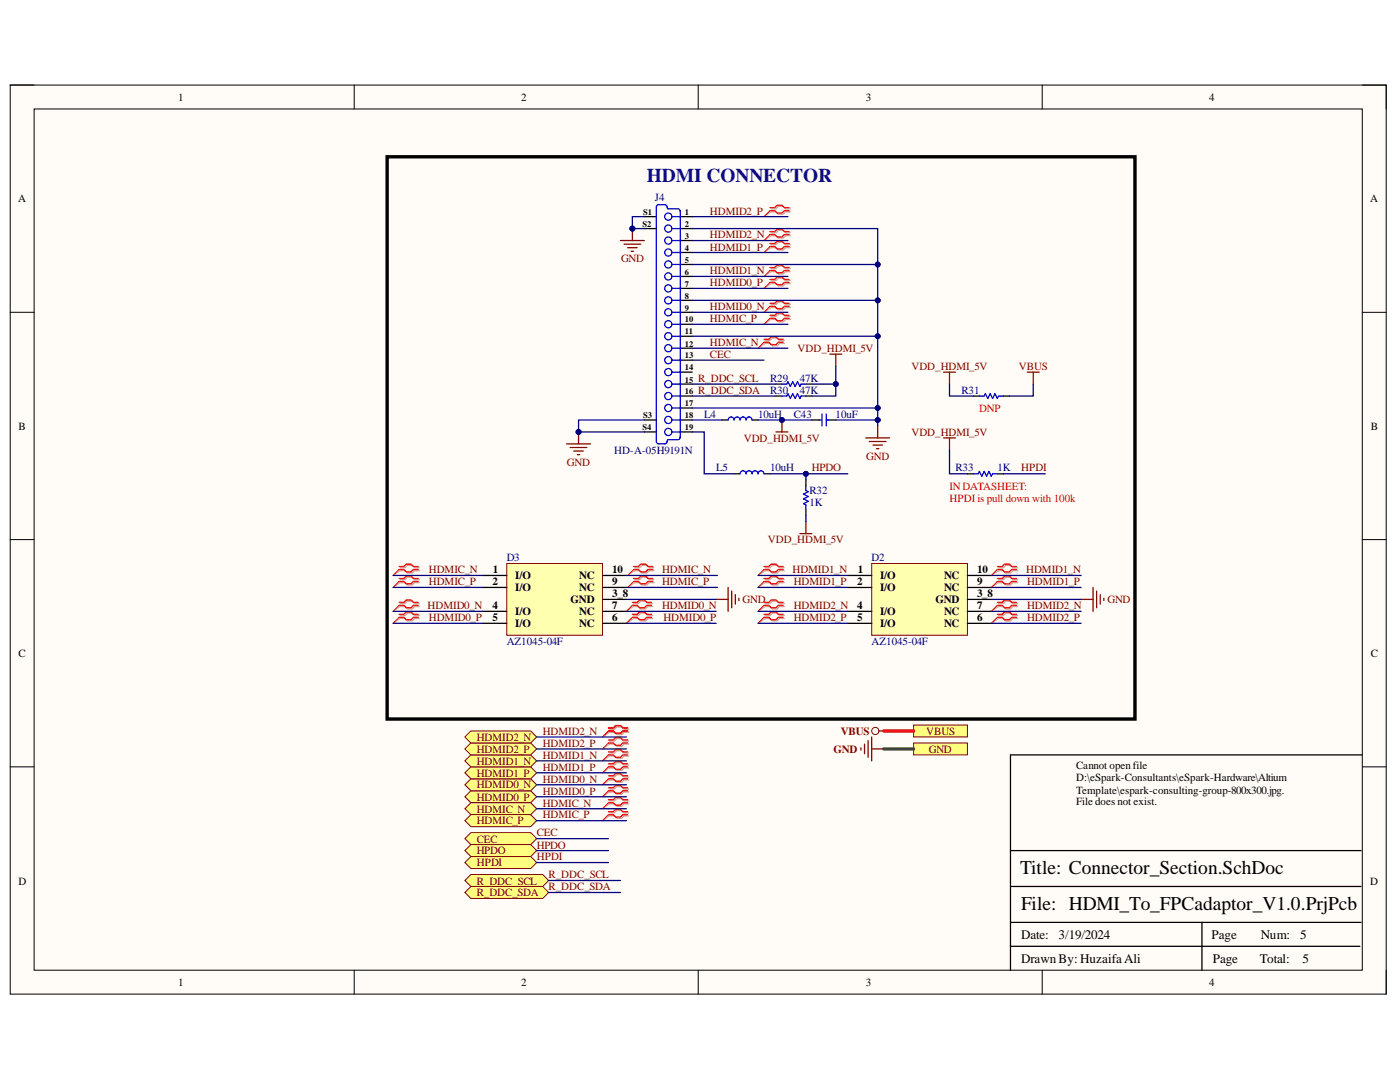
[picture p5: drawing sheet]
<svg xmlns="http://www.w3.org/2000/svg" width="279mm" height="216mm" viewBox="0 0 279 216" stroke-linecap="round" stroke-linejoin="round" font-family="sans-serif">
<path d="M2 17h274.6v181.4h-274.6z" fill-rule="evenodd" fill="#fffcf8"/>
<path d="M2 17h274.6v181.4h-274.6z" fill="none" stroke="#000" stroke-width=".2"/>
<path d="M6.8 21.7h265.1v171.9h-265.1z" fill-rule="evenodd" fill="#fffcf8"/>
<g fill="none" stroke="#000" stroke-width=".2">
<path d="M2 17h4.8M70.7 17v4.7M139.3 17v4.7M208 17v4.7M271.9 17h4.7v4.7M6.8 21.7h265.1v171.9h-265.1zM2 62.3h4.8M271.9 62.3h4.7M2 107.7h4.8M271.9 107.7h4.7M2 153h4.8M271.9 153h4.7"/>
<path d="M70.7 193.6v4.8M139.3 193.6v4.8M208 193.6v4.8M276.6 193.6v4.8"/>
</g>
<path d="M271.9 150.6h-70.2v43M201.7 176.9h69.9M201.7 169.7h69.9M201.7 188.8h69.7M201.7 184.1h69.9M239.9 184.1v9.5" fill="none" stroke="#000" stroke-width=".25"/>
<path d="M172.8 87.4h4.7M173.5 88.1h3.3M174.2 88.8h1.9M174.9 89.5h.5M175.2 85v2.4" fill="none" stroke="#800000" stroke-width=".25"/>
<path d="M94 176.9h14.3l1.2 1.2-1.2 1.2h-14.3l-1.2-1.2z" fill-rule="evenodd" fill="#ffff80"/>
<path d="M94 176.9h14.3l1.2 1.2-1.2 1.2h-14.3l-1.2-1.2z" fill="none" stroke="#800000" stroke-width=".2"/>
<path d="M92.8 175.7l1.2-1.2h14.3l1.2 1.2-1.2 1.2h-14.3z" fill-rule="evenodd" fill="#ffff80"/>
<path d="M92.8 175.7l1.2-1.2h14.3l1.2 1.2-1.2 1.2h-14.3z" fill="none" stroke="#800000" stroke-width=".2"/>
<path d="M94 166.1h11.9l1.2 1.2-1.2 1.2h-11.9l-1.2-1.2z" fill-rule="evenodd" fill="#ffff80"/>
<path d="M94 166.1h11.9l1.2 1.2-1.2 1.2h-11.9l-1.2-1.2z" fill="none" stroke="#800000" stroke-width=".2"/>
<path d="M154.9 76.6h1.2M154.9 79h1.2M160.8 76.6h1.2M160.8 79h1.2" fill="none" stroke="#000" stroke-width=".25"/>
<path d="M156.1 76.6h.9l.2-.4 .5 .9 .5-.9 .5 .9 .5-.9 .4 .9 .3-.5h.9M156.1 79h.9l.2-.4 .5 .9 .5-.9 .5 .9 .5-.9 .4 .9 .3-.5h.9" fill="none" stroke="#00f" stroke-width=".25"/>
<path d="M123.8 48h4.8M124.5 48.7h3.4M125.3 49.4h1.9M126 50.1h.4M126.2 45.6v2.4M165.6 70.7h2.4M166.8 70.7v2.4" fill="none" stroke="#800000" stroke-width=".25"/>
<circle cx="126.2" cy="45.6" r=".48" fill="#000080"/>
<circle cx="126.2" cy="45.6" r=".48" fill="none" stroke="#000080" stroke-width=".2"/>
<path d="M113.1 88.6h4.8M113.8 89.3h3.3M114.5 90h1.9M115.2 90.7h.5M115.5 86.2v2.4" fill="none" stroke="#800000" stroke-width=".25"/>
<circle cx="115.5" cy="86.2" r=".48" fill="#000080"/>
<circle cx="115.5" cy="86.2" r=".48" fill="none" stroke="#000080" stroke-width=".2"/>
<path d="M154.9 86.2h2.3M156.1 83.8v2.4M142.9 119.6h2.4M145.3 117.2v4.8M146 117.9v3.4M146.7 118.6v2M147.5 119.4v.4M215.8 119.6h2.3M218.1 117.2v4.8M218.9 117.9v3.4M219.6 118.6v2M220.3 119.4v.4" fill="none" stroke="#800000" stroke-width=".25"/>
<path d="M77.3 31.3h149.2v112.2h-149.2z" fill="none" stroke="#000" stroke-width=".68"/>
<path d="M144.1 83.8h1.2M150.1 83.8h1.2M162 83.8h1.5M165.2 83.8h1.6" fill="none" stroke="#000" stroke-width=".25"/>
<path d="M145.3 83.8a.6 .6 0 0 1 .6-.6 .6 .6 0 0 1 .6 .6 .6 .6 0 0 1 .6-.6 .6 .6 0 0 1 .6 .6 .6 .6 0 0 1 .6-.6 .6 .6 0 0 1 .6 .6 .6 .6 0 0 1 .6-.6 .6 .6 0 0 1 .6 .6M163.5 83.8h.4M164.1 82.6v2.4M164.9 83.8h.5M164.9 82.6v2.4" fill="none" stroke="#00f" stroke-width=".25"/>
<circle cx="156.1" cy="83.8" r=".48" fill="#000080"/>
<circle cx="156.1" cy="83.8" r=".48" fill="none" stroke="#000080" stroke-width=".2"/>
<path d="M146.5 94.5h1.2M152.5 94.5h1.2" fill="none" stroke="#000" stroke-width=".25"/>
<path d="M147.7 94.5a.6 .6 0 0 1 .6-.6 .6 .6 0 0 1 .6 .6 .6 .6 0 0 1 .6-.6 .6 .6 0 0 1 .6 .6 .6 .6 0 0 1 .6-.6 .6 .6 0 0 1 .6 .6 .6 .6 0 0 1 .6-.6 .6 .6 0 0 1 .6 .6" fill="none" stroke="#00f" stroke-width=".25"/>
<path d="M92.8 169.7l1.2-1.2h11.9l1.2 1.2-1.2 1.2h-11.9z" fill-rule="evenodd" fill="#ffff80"/>
<path d="M92.8 169.7l1.2-1.2h11.9l1.2 1.2-1.2 1.2h-11.9z" fill="none" stroke="#800000" stroke-width=".2"/>
<path d="M92.8 172.1l1.2-1.2h11.9l1.2 1.2-1.2 1.2h-11.9z" fill-rule="evenodd" fill="#ffff80"/>
<path d="M92.8 172.1l1.2-1.2h11.9l1.2 1.2-1.2 1.2h-11.9z" fill="none" stroke="#800000" stroke-width=".2"/>
<path d="M194.3 79h1.2M200.2 79h1.2M193.1 94.5h1.2M199 94.5h1.2" fill="none" stroke="#000" stroke-width=".25"/>
<path d="M195.5 79h.9l.3-.4 .4 .9 .5-.9 .5 .9 .5-.9 .4 .9 .3-.5h.9M194.3 94.5h.9l.3-.4 .4 .9 .5-.9 .5 .9 .5-.9 .4 .9 .3-.5h.9" fill="none" stroke="#00f" stroke-width=".25"/>
<path d="M188.3 74.3h2.4M189.5 74.3v2.3M205 74.3h2.4M206.2 74.3v2.3M188.3 87.4h2.4M189.5 87.4v2.4" fill="none" stroke="#800000" stroke-width=".25"/>
<path d="M182.3 144.7h10.8v2.4h-10.8z" fill-rule="evenodd" fill="#ffff80"/>
<g fill="none" stroke="#800000" stroke-width=".2">
<path d="M182.3 144.7h10.8v2.4h-10.8z"/>
<circle cx="174.7" cy="145.9" r=".72"/>
</g>
<path d="M171.8 149.2v.5M172.5 148.5v1.9M173.2 147.8v3.3M174 147.1v4.7M174 149.4h2.4M175.4 145.9h1" fill="none" stroke="#800000" stroke-width=".25"/>
<path d="M182.3 148.2h10.8v2.4h-10.8z" fill-rule="evenodd" fill="#ffff80"/>
<path d="M182.3 148.2h10.8v2.4h-10.8z" fill="none" stroke="#800000" stroke-width=".2"/>
<path d="M174 112.4h19.1v14.4h-19.1z" fill-rule="evenodd" fill="#ffffb0"/>
<path d="M174 112.4h19.1v14.4h-19.1z" fill="none" stroke="#800000" stroke-width=".2"/>
<path d="M169.2 114.8h4.8M169.2 117.2h4.8M193.1 114.8h4.7M193.1 117.2h4.7M193.1 119.6h4.7M169.2 122h4.8M169.2 124.4h4.8M193.1 122h4.7M193.1 124.4h4.7" fill="none" stroke="#000" stroke-width=".25"/>
<path d="M101.1 112.4h19.1v14.4h-19.1z" fill-rule="evenodd" fill="#ffffb0"/>
<path d="M101.1 112.4h19.1v14.4h-19.1z" fill="none" stroke="#800000" stroke-width=".2"/>
<g fill="none" stroke="#000" stroke-width=".25">
<path d="M128.6 43.2h2.4M128.6 45.6h2.4M135.8 43.2h2.3M135.8 45.6h2.3M135.8 48h2.3M135.8 50.4h2.3M135.8 52.8h2.3M135.8 55.2h2.3M135.8 57.5h2.3M135.8 59.9h2.3M135.8 62.3h2.3M135.8 64.7h2.3"/>
<path d="M135.8 67.1h2.3M135.8 69.5h2.3M135.8 71.9h2.3M135.8 74.3h2.3M135.8 76.6h2.3M135.8 79h2.3M128.6 83.8h2.4M128.6 86.2h2.4M135.8 81.4h2.3M135.8 83.8h2.3M135.8 86.2h2.3M96.4 114.8h4.7"/>
<path d="M96.4 117.2h4.7M120.2 114.8h4.8M120.2 117.2h4.8M120.2 119.6h4.8M96.4 122h4.7M96.4 124.4h4.7M120.2 122h4.8M120.2 124.4h4.8"/>
</g>
<g fill="none" stroke="#00f" stroke-width=".25">
<path d="M133.3 41.7l-.1-.2a.55 .55 0 0 0-.5-.7l-1.5 .1-.2 .4v46.8l.2 .4 1.5 .1a.7 .7 0 0 0 .5-.8l.1-.1M133.4 41.7h2M134.1 45.6h1.7M134.1 50.4h1.7M134.1 48h1.7M134.1 52.8h1.7M134.1 43.2h1.7M134.1 57.5h1.7M134.1 59.9h1.7M134.1 55.2h1.7M135.5 41.7l.3 .6M135.8 42v45.4"/>
<path d="M134.1 62.3h1.7M134.1 64.7h1.7M134.1 69.5h1.7M134.1 74.3h1.7M134.1 71.9h1.7M134.1 76.6h1.7M134.1 67.1h1.7M134.1 79h1.7M133.4 87.7h2M134.1 81.4h1.7M134.1 86.2h1.7M134.1 83.8h1.7"/>
<path d="M135.8 87.1l-.3 .6"/>
<circle cx="133.4" cy="52.8" r=".71"/>
<circle cx="133.4" cy="59.9" r=".71"/>
<circle cx="133.4" cy="50.4" r=".71"/>
<circle cx="133.4" cy="43.2" r=".72"/>
<circle cx="133.4" cy="55.2" r=".72"/>
<circle cx="133.4" cy="48" r=".72"/>
<circle cx="133.4" cy="57.5" r=".72"/>
<circle cx="133.4" cy="45.6" r=".72"/>
<circle cx="133.4" cy="62.3" r=".71"/>
<circle cx="133.4" cy="71.9" r=".71"/>
<circle cx="133.4" cy="74.3" r=".72"/>
<circle cx="133.4" cy="64.7" r=".72"/>
<circle cx="133.4" cy="79" r=".72"/>
<circle cx="133.4" cy="76.6" r=".72"/>
<circle cx="133.4" cy="69.5" r=".72"/>
<circle cx="133.4" cy="67.1" r=".72"/>
<circle cx="133.4" cy="83.8" r=".71"/>
<circle cx="133.4" cy="81.4" r=".71"/>
<circle cx="133.4" cy="86.2" r=".72"/>
</g>
<g fill="none" stroke="#d0a19e" stroke-width=".25">
<path d="M153.9 48.8h1l.4-.4h1l.5 .4h.9M153.9 49.4h1l.4 .5h1l.5-.5h.9M153.9 53.6h1l.4-.5h1l.5 .5h.9M153.9 54.2h1l.4 .5h1l.5-.5h.9M153.9 56h1l.4-.5h1l.5 .5h.9M153.9 56.6h1l.4 .5h1l.5-.5h.9M153.9 41.7h1l.4-.5h1l.5 .5h.9M153.9 42.3h1l.4 .4h1l.5-.4h.9M152.7 67.9h1l.4-.4h1l.5 .4h.9M152.7 68.5h1l.4 .5h1l.5-.5h.9M153.9 60.8h1l.4-.5h1l.5 .5h.9M153.9 61.4h1l.4 .4h1l.5-.4h.9"/>
<path d="M153.9 63.2h1l.4-.5h1l.5 .5h.9M153.9 63.8h1l.4 .4h1l.5-.4h.9"/>
</g>
<path d="M153.9 49.4l-1.4 1M153.9 54.2l-1.4 1M153.9 56.6l-1.4 .9M153.9 42.3l-1.4 .9M152.7 68.5l-1.4 1M153.9 61.4l-1.4 .9M153.9 63.8l-1.4 .9" fill="none" stroke="#d0a19e" stroke-width=".2"/>
<g fill="none" stroke="#f00" stroke-width=".25">
<path d="M153.7 48.6h.9l.5-.5h1l.4 .5h1M153.7 49.2h.9l.5 .5h1l.4-.5h1M153.7 53.4h.9l.5-.5h1l.4 .5h1M153.7 54h.9l.5 .4h1l.4-.4h1M153.7 55.8h.9l.5-.5h1l.4 .5h1M153.7 56.4h.9l.5 .4h1l.4-.4h1M153.7 41.4h.9l.5-.4h1l.4 .4h1M153.7 42h.9l.5 .5h1l.4-.5h1M152.5 67.7h.9l.5-.5h1l.4 .5h1M152.5 68.3h.9l.5 .5h1l.4-.5h1M153.7 60.5h.9l.5-.4h1l.4 .4h1M153.7 61.1h.9l.5 .5h1l.4-.5h1"/>
<path d="M153.7 62.9h.9l.5-.5h1l.4 .5h1M153.7 63.5h.9l.5 .5h1l.4-.5h1"/>
</g>
<path d="M153.7 49.2l-1.2 1.2M153.7 54l-1.2 1.2M153.7 56.4l-1.2 1.1M153.7 42l-1.2 1.2M152.5 68.3l-1.2 1.2M153.7 61.1l-1.2 1.2M153.7 63.5l-1.2 1.2" fill="none" stroke="#f00" stroke-width=".2"/>
<path d="M92.8 159l1.2-1.2h11.9l1.2 1.2-1.2 1.2h-11.9z" fill-rule="evenodd" fill="#ffff80"/>
<path d="M92.8 159l1.2-1.2h11.9l1.2 1.2-1.2 1.2h-11.9z" fill="none" stroke="#800000" stroke-width=".2"/>
<path d="M92.8 156.6l1.2-1.2h11.9l1.2 1.2-1.2 1.2h-11.9z" fill-rule="evenodd" fill="#ffff80"/>
<path d="M92.8 156.6l1.2-1.2h11.9l1.2 1.2-1.2 1.2h-11.9z" fill="none" stroke="#800000" stroke-width=".2"/>
<path d="M92.8 154.2l1.2-1.2h11.9l1.2 1.2-1.2 1.2h-11.9z" fill-rule="evenodd" fill="#ffff80"/>
<path d="M92.8 154.2l1.2-1.2h11.9l1.2 1.2-1.2 1.2h-11.9z" fill="none" stroke="#800000" stroke-width=".2"/>
<path d="M92.8 151.8l1.2-1.2h11.9l1.2 1.2-1.2 1.2h-11.9z" fill-rule="evenodd" fill="#ffff80"/>
<path d="M92.8 151.8l1.2-1.2h11.9l1.2 1.2-1.2 1.2h-11.9z" fill="none" stroke="#800000" stroke-width=".2"/>
<path d="M92.8 161.4l1.2-1.2h11.9l1.2 1.2-1.2 1.2h-11.9z" fill-rule="evenodd" fill="#ffff80"/>
<path d="M92.8 161.4l1.2-1.2h11.9l1.2 1.2-1.2 1.2h-11.9z" fill="none" stroke="#800000" stroke-width=".2"/>
<path d="M92.8 163.8l1.2-1.2h11.9l1.2 1.2-1.2 1.1h-11.9z" fill-rule="evenodd" fill="#ffff80"/>
<path d="M92.8 163.8l1.2-1.2h11.9l1.2 1.2-1.2 1.1h-11.9z" fill="none" stroke="#800000" stroke-width=".2"/>
<g fill="none" stroke="#d0a19e" stroke-width=".25">
<path d="M79.9 113.3h.9l.5-.5h1l.4 .5h1M79.9 113.9h.9l.5 .5h1l.4-.5h1M79.9 115.7h.9l.5-.5h1l.4 .5h1M79.9 116.3h.9l.5 .4h1l.4-.4h1M152.7 113.3h1l.4-.5h1l.5 .5h.9M152.7 113.9h1l.4 .5h1l.5-.5h.9M152.7 115.7h1l.4-.5h1l.5 .5h.9M152.7 116.3h1l.4 .4h1l.5-.4h.9M79.9 120.4h.9l.5-.4h1l.4 .4h1M79.9 121h.9l.5 .5h1l.4-.5h1M79.9 122.8h.9l.5-.5h1l.4 .5h1M79.9 123.4h.9l.5 .5h1l.4-.5h1"/>
<path d="M152.7 120.4h1l.4-.4h1l.5 .4h.9M152.7 121h1l.4 .5h1l.5-.5h.9M152.7 122.8h1l.4-.5h1l.5 .5h.9M152.7 123.4h1l.4 .5h1l.5-.5h.9M121.7 159.8h.9l.5-.5h1l.4 .5h1M121.7 155h.9l.5-.4h1l.4 .4h1M121.7 155.6h.9l.5 .5h1l.4-.5h1M121.7 157.4h.9l.5-.4h1l.4 .4h1M121.7 158h.9l.5 .5h1l.4-.5h1M121.7 150.3h.9l.5-.5h1l.4 .5h1M121.7 150.9h.9l.5 .4h1l.4-.4h1M121.7 152.7h.9l.5-.5h1l.4 .5h1"/>
<path d="M121.7 153.3h.9l.5 .4h1l.4-.4h1M121.7 160.4h.9l.5 .5h1l.4-.5h1M121.7 162.2h.9l.5-.5h1l.4 .5h1M121.7 162.8h.9l.5 .5h1l.4-.5h1"/>
</g>
<g fill="none" stroke="#d0a19e" stroke-width=".2">
<path d="M79.9 113.9l-1.5 .9M79.9 116.3l-1.5 .9M152.7 113.9l-1.4 .9M152.7 116.3l-1.4 .9M79.9 121l-1.5 1M79.9 123.4l-1.5 1M152.7 121l-1.4 1M152.7 123.4l-1.4 1M121.7 155.6l-1.5 1M121.7 158l-1.5 1M121.7 150.9l-1.5 .9M121.7 153.3l-1.5 .9"/>
<path d="M121.7 160.4l-1.5 1M121.7 162.8l-1.5 1"/>
</g>
<g fill="none" stroke="#f00" stroke-width=".25">
<path d="M79.6 113h1l.5-.4h.9l.5 .4h1M79.6 113.6h1l.5 .5h.9l.5-.5h1M79.6 115.4h1l.5-.5h.9l.5 .5h1M79.6 116h1l.5 .5h.9l.5-.5h1M152.5 113h.9l.5-.4h1l.4 .4h1M152.5 113.6h.9l.5 .5h1l.4-.5h1M152.5 115.4h.9l.5-.5h1l.4 .5h1M152.5 116h.9l.5 .5h1l.4-.5h1M79.6 120.2h1l.5-.5h.9l.5 .5h1M79.6 120.8h1l.5 .5h.9l.5-.5h1M79.6 122.6h1l.5-.5h.9l.5 .5h1M79.6 123.2h1l.5 .5h.9l.5-.5h1"/>
<path d="M152.5 120.2h.9l.5-.5h1l.4 .5h1M152.5 120.8h.9l.5 .5h1l.4-.5h1M152.5 122.6h.9l.5-.5h1l.4 .5h1M152.5 123.2h.9l.5 .5h1l.4-.5h1M121.4 159.6h1l.5-.5h.9l.5 .5h1M121.4 154.8h1l.5-.5h.9l.5 .5h1M121.4 155.4h1l.5 .5h.9l.5-.5h1M121.4 157.2h1l.5-.5h.9l.5 .5h1M121.4 157.8h1l.5 .5h.9l.5-.5h1M121.4 150h1l.5-.4h.9l.5 .4h1M121.4 150.6h1l.5 .5h.9l.5-.5h1M121.4 152.4h1l.5-.5h.9l.5 .5h1"/>
<path d="M121.4 153h1l.5 .5h.9l.5-.5h1M121.4 160.2h1l.5 .5h.9l.5-.5h1M121.4 162h1l.5-.5h.9l.5 .5h1M121.4 162.6h1l.5 .4h.9l.5-.4h1"/>
</g>
<g fill="none" stroke="#f00" stroke-width=".2">
<path d="M79.6 113.6l-1.2 1.2M79.6 116l-1.2 1.2M152.5 113.6l-1.2 1.2M152.5 116l-1.2 1.2M79.6 120.8l-1.2 1.2M79.6 123.2l-1.2 1.2M152.5 120.8l-1.2 1.2M152.5 123.2l-1.2 1.2M121.4 155.4l-1.2 1.2M121.4 157.8l-1.2 1.2M121.4 150.6l-1.2 1.2M121.4 153l-1.2 1.2"/>
<path d="M121.4 160.2l-1.2 1.2M121.4 162.6l-1.2 1.2"/>
</g>
<path d="M92.8 149.4l1.2-1.2h11.9l1.2 1.2-1.2 1.2h-11.9z" fill-rule="evenodd" fill="#ffff80"/>
<path d="M92.8 149.4l1.2-1.2h11.9l1.2 1.2-1.2 1.2h-11.9z" fill="none" stroke="#800000" stroke-width=".2"/>
<path d="M94 145.9h11.9l1.2 1.2-1.2 1.1h-11.9l-1.2-1.1z" fill-rule="evenodd" fill="#ffff80"/>
<path d="M94 145.9h11.9l1.2 1.2-1.2 1.1h-11.9l-1.2-1.1z" fill="none" stroke="#800000" stroke-width=".2"/>
<g fill="none" stroke="#d0a19e" stroke-width=".25">
<path d="M153.9 46.4h1l.4-.4h1l.5 .4h.9M153.9 47h1l.4 .5h1l.5-.5h.9M126.7 113.3h.9l.5-.5h1l.5 .5h.9M126.7 113.9h.9l.5 .5h1l.5-.5h.9M126.7 115.7h.9l.5-.5h1l.5 .5h.9M126.7 116.3h.9l.5 .4h1l.5-.4h.9M199.3 113.3h.9l.5-.5h1l.4 .5h1M199.3 113.9h.9l.5 .5h1l.4-.5h1M199.3 115.7h.9l.5-.5h1l.4 .5h1M199.3 116.3h.9l.5 .4h1l.4-.4h1M126.4 120.4h1l.5-.4h.9l.5 .4h1M126.4 121h1l.5 .5h.9l.5-.5h1"/>
<path d="M126.4 122.8h1l.5-.5h.9l.5 .5h1M126.4 123.4h1l.5 .5h.9l.5-.5h1M199.3 120.4h.9l.5-.4h1l.4 .4h1M199.3 121h.9l.5 .5h1l.4-.5h1M199.3 122.8h.9l.5-.4h1l.4 .4h1M199.3 123.4h.9l.5 .5h1l.4-.5h1M121.7 145.5h.9l.5-.5h1l.4 .5h1M121.7 146.1h.9l.5 .5h1l.4-.5h1M121.7 147.9h.9l.5-.5h1l.4 .5h1M121.7 148.5h.9l.5 .5h1l.4-.5h1"/>
</g>
<path d="M153.9 47l-1.4 1M126.7 113.9l-1.4 .9M126.7 116.3l-1.4 .9M199.3 113.9l-1.5 .9M199.3 116.3l-1.5 .9M126.4 121l-1.4 1M126.4 123.4l-1.4 1M199.3 121l-1.5 1M199.3 123.4l-1.5 1M121.7 146.1l-1.5 1M121.7 148.5l-1.5 .9" fill="none" stroke="#d0a19e" stroke-width=".2"/>
<g fill="none" stroke="#f00" stroke-width=".25">
<path d="M153.7 46.2h.9l.5-.5h1l.4 .5h1M153.7 46.8h.9l.5 .5h1l.4-.5h1M126.5 113h.9l.5-.4h.9l.5 .4h1M126.5 113.6h.9l.5 .5h.9l.5-.5h1M126.5 115.4h.9l.5-.5h.9l.5 .5h1M126.5 116h.9l.5 .5h.9l.5-.5h1M199 113h1l.5-.4h.9l.5 .4h1M199 113.6h1l.5 .5h.9l.5-.5h1M199 115.4h1l.5-.4h.9l.5 .4h1M199 116h1l.5 .5h.9l.5-.5h1M126.2 120.2h1l.4-.5h1l.5 .5h.9M126.2 120.8h1l.4 .5h1l.5-.5h.9"/>
<path d="M126.2 122.6h1l.4-.5h1l.5 .5h.9M126.2 123.2h1l.4 .5h1l.5-.5h.9M199 120.2h1l.5-.5h.9l.5 .5h1M199 120.8h1l.5 .5h.9l.5-.5h1M199 122.6h1l.5-.5h.9l.5 .5h1M199 123.2h1l.5 .5h.9l.5-.5h1M121.4 145.3h1l.5-.5h.9l.5 .5h1M121.4 145.9h1l.5 .4h.9l.5-.4h1M121.4 147.6h1l.5-.4h.9l.5 .4h1M121.4 148.2h1l.5 .5h.9l.5-.5h1"/>
</g>
<path d="M153.7 46.8l-1.2 1.2M126.5 113.6l-1.2 1.2M126.5 116l-1.2 1.2M199 113.6l-1.2 1.2M199 116l-1.2 1.2M126.2 120.8l-1.2 1.2M126.2 123.2l-1.2 1.2M199 120.8l-1.2 1.2M199 123.2l-1.2 1.2M121.4 145.9l-1.2 1.2M121.4 148.2l-1.2 1.2" fill="none" stroke="#f00" stroke-width=".2"/>
<path d="M160.8 95.7v1.2M160.8 101.7v1.2" fill="none" stroke="#000" stroke-width=".25"/>
<path d="M160.8 96.9v1l.5 .2-.9 .5 .9 .5-.9 .5 .9 .4-.9 .5 .4 .2v1" fill="none" stroke="#00f" stroke-width=".25"/>
<path d="M159.6 106.5h2.4M160.8 104.1v2.4" fill="none" stroke="#800000" stroke-width=".25"/>
<path d="M126.2 45.6h2.4M138.1 43.2h19.1M138.1 50.4h19.1M138.1 55.2h19.1M138.1 57.5h19.1M138.1 62.3h19.1M138.1 64.7h19.1M138.1 71.9h14.4M138.1 76.6h16.8M138.1 79h16.8" fill="none" stroke="#000080" stroke-width=".25"/>
<circle cx="126.2" cy="45.6" r=".48" fill="#000080"/>
<circle cx="126.2" cy="45.6" r=".48" fill="none" stroke="#000080" stroke-width=".2"/>
<path d="M128.6 43.2h-2.4v2.4" fill="none" stroke="#000080" stroke-width=".25"/>
<circle cx="126.2" cy="45.6" r=".48" fill="#000080"/>
<circle cx="126.2" cy="45.6" r=".48" fill="none" stroke="#000080" stroke-width=".2"/>
<path d="M115.5 86.2h13.1" fill="none" stroke="#000080" stroke-width=".25"/>
<circle cx="115.5" cy="86.2" r=".48" fill="#000080"/>
<circle cx="115.5" cy="86.2" r=".48" fill="none" stroke="#000080" stroke-width=".2"/>
<path d="M138.1 83.8h6M151.3 83.8h10.7M125 119.6h17.9M197.8 119.6h18" fill="none" stroke="#000080" stroke-width=".25"/>
<circle cx="156.1" cy="83.8" r=".48" fill="#000080"/>
<circle cx="156.1" cy="83.8" r=".48" fill="none" stroke="#000080" stroke-width=".2"/>
<path d="M166.8 83.8h8.4" fill="none" stroke="#000080" stroke-width=".25"/>
<circle cx="175.2" cy="83.8" r=".48" fill="#000080"/>
<circle cx="175.2" cy="83.8" r=".48" fill="none" stroke="#000080" stroke-width=".2"/>
<path d="M128.6 83.8h-13.1v2.4" fill="none" stroke="#000080" stroke-width=".25"/>
<circle cx="115.5" cy="86.2" r=".48" fill="#000080"/>
<circle cx="115.5" cy="86.2" r=".48" fill="none" stroke="#000080" stroke-width=".2"/>
<path d="M138.2 45.6h37v7.2M189.5 76.6v2.4h4.8M206.2 76.6v2.4h-4.8M138.1 86.2h2.4v8.3h6M189.5 89.8v4.7h3.6M200.2 94.5h8.4M107.1 167.3h14.3M107.1 169.7h14.3M107.1 172.1h14.3M109.5 175.7h14.3M109.5 178.1h14.3" fill="none" stroke="#000080" stroke-width=".25"/>
<path d="M176.4 145.9h5.9" fill="none" stroke="#f00" stroke-width=".68"/>
<path d="M176.4 149.4h5.9" fill="none" stroke="#38761d" stroke-width=".68"/>
<circle cx="175.2" cy="52.8" r=".48" fill="#000080"/>
<circle cx="175.2" cy="52.8" r=".48" fill="none" stroke="#000080" stroke-width=".2"/>
<path d="M138.2 81.4h37v3.6" fill="none" stroke="#000080" stroke-width=".25"/>
<circle cx="175.2" cy="83.8" r=".48" fill="#000080"/>
<circle cx="175.2" cy="83.8" r=".48" fill="none" stroke="#000080" stroke-width=".2"/>
<circle cx="175.2" cy="81.4" r=".48" fill="#000080"/>
<circle cx="175.2" cy="81.4" r=".48" fill="none" stroke="#000080" stroke-width=".2"/>
<path d="M138.2 67.1h37v14.3" fill="none" stroke="#000080" stroke-width=".25"/>
<circle cx="175.2" cy="81.4" r=".48" fill="#000080"/>
<circle cx="175.2" cy="81.4" r=".48" fill="none" stroke="#000080" stroke-width=".2"/>
<circle cx="175.2" cy="67.1" r=".48" fill="#000080"/>
<circle cx="175.2" cy="67.1" r=".48" fill="none" stroke="#000080" stroke-width=".2"/>
<path d="M138.2 59.9h37v7.2" fill="none" stroke="#000080" stroke-width=".25"/>
<circle cx="175.2" cy="67.1" r=".48" fill="#000080"/>
<circle cx="175.2" cy="67.1" r=".48" fill="none" stroke="#000080" stroke-width=".2"/>
<circle cx="175.2" cy="59.9" r=".48" fill="#000080"/>
<circle cx="175.2" cy="59.9" r=".48" fill="none" stroke="#000080" stroke-width=".2"/>
<path d="M138.2 52.8h37v7.1" fill="none" stroke="#000080" stroke-width=".25"/>
<circle cx="175.2" cy="59.9" r=".48" fill="#000080"/>
<circle cx="175.2" cy="59.9" r=".48" fill="none" stroke="#000080" stroke-width=".2"/>
<circle cx="175.2" cy="52.8" r=".48" fill="#000080"/>
<circle cx="175.2" cy="52.8" r=".48" fill="none" stroke="#000080" stroke-width=".2"/>
<g fill="none" stroke="#000080" stroke-width=".25">
<path d="M138.1 48h19.1M138.1 69.5h19.1M153.7 94.5h15.5M78.4 117.2h18M78.4 114.8h18M151.3 117.2h17.9M151.3 114.8h17.9M78.4 124.4h18M78.4 122h18M151.3 124.4h17.9M151.3 122h17.9M107.1 159h17.9"/>
<path d="M107.1 154.2h17.9M107.1 151.8h17.9M107.1 156.6h17.9M107.1 147.1h17.9M107.1 149.4h17.9M107.1 163.8h17.9M107.1 161.4h17.9"/>
</g>
<circle cx="160.8" cy="94.5" r=".48" fill="#000080"/>
<circle cx="160.8" cy="94.5" r=".48" fill="none" stroke="#000080" stroke-width=".2"/>
<path d="M160.8 94.5v1.2" fill="none" stroke="#000080" stroke-width=".25"/>
<circle cx="160.8" cy="94.5" r=".48" fill="#000080"/>
<circle cx="160.8" cy="94.5" r=".48" fill="none" stroke="#000080" stroke-width=".2"/>
<path d="M162 76.6h4.8v2.4h-4.8M125 117.2h18.2M125 114.8h18.2M197.8 117.2h18M197.8 114.8h18M125 124.4h17.9M125 122h17.9M197.8 124.4h18M197.8 122h18" fill="none" stroke="#000080" stroke-width=".25"/>
<circle cx="166.8" cy="76.6" r=".48" fill="#000080"/>
<circle cx="166.8" cy="76.6" r=".48" fill="none" stroke="#000080" stroke-width=".2"/>
<path d="M166.8 73.1v3.5" fill="none" stroke="#000080" stroke-width=".25"/>
<circle cx="166.8" cy="76.6" r=".48" fill="#000080"/>
<circle cx="166.8" cy="76.6" r=".48" fill="none" stroke="#000080" stroke-width=".2"/>
<path d="M160.8 102.9v1.2" fill="none" stroke="#000080" stroke-width=".25"/>
<text font-size="3.9" fill="#0b0b8e" x="129.1" y="36.2">HDMI CONNECTOR</text>
<g font-size="3.9">
<text x="203.6" y="174.4">Title: Connector_Section.SchDoc</text>
<text x="203.8" y="181.6">File: HDMI_To_FPCadaptor_V1.0.PrjPcb</text>
</g>
<g font-size="2.6">
<text x="203.8" y="187.3">Date:</text>
<text x="211.2" y="187.3">3/19/2024</text>
<text x="241.8" y="187.3">Page</text>
<text x="251.6" y="187.3">Num:</text>
<text x="259.5" y="187.3">5</text>
<text x="203.8" y="192.1">Drawn By: HuzaifaAli</text>
<text x="242.1" y="192.1">Page</text>
<text x="251.4" y="192.1">Total:</text>
<text x="260" y="192.1">5</text>
</g>
<g font-size="2.2">
<text x="35.6" y="20.1">1</text>
<text x="104" y="20.1">2</text>
<text x="172.8" y="20.1">3</text>
<text x="241.3" y="20.1">4</text>
<text x="3.6" y="40.4">A</text>
<text x="273.5" y="40.4">A</text>
<text x="3.7" y="85.7">B</text>
<text x="273.6" y="85.7">B</text>
<text x="98.3" y="116.8">2</text>
<text x="98.3" y="114.4">1</text>
<text x="102.8" y="115.6">I/O</text>
<text x="102.8" y="118">I/O</text>
<text x="115.6" y="118">NC</text>
<text x="115.6" y="115.6">NC</text>
<text x="122.2" y="119.2">3_8</text>
<text x="122.2" y="116.8">9</text>
<text x="122.2" y="114.4">10</text>
<text x="171.1" y="116.8">2</text>
<text x="171.2" y="114.4">1</text>
<text x="175.6" y="115.6">I/O</text>
<text x="175.6" y="118">I/O</text>
<text x="188.4" y="118">NC</text>
<text x="188.4" y="115.6">NC</text>
<text x="195" y="119.2">3_8</text>
<text x="195" y="116.8">9</text>
<text x="195" y="114.4">10</text>
<text x="98.3" y="121.5">4</text>
<text x="98.3" y="124">5</text>
<text x="102.8" y="122.8">I/O</text>
<text x="102.8" y="125.1">I/O</text>
<text x="113.9" y="120.3">GND</text>
<text x="115.6" y="125.1">NC</text>
<text x="115.6" y="122.8">NC</text>
<text x="122.2" y="124">6</text>
<text x="122.2" y="121.5">7</text>
<text x="171.1" y="121.5">4</text>
<text x="171.1" y="124">5</text>
<text x="175.6" y="122.8">I/O</text>
<text x="175.6" y="125.1">I/O</text>
<text x="186.7" y="120.3">GND</text>
<text x="188.4" y="125.1">NC</text>
<text x="188.4" y="122.8">NC</text>
<text x="195" y="124">6</text>
<text x="195" y="121.5">7</text>
<text x="3.7" y="131.1">C</text>
<text x="273.6" y="131.1">C</text>
<text x="214.8" y="153.5">Cannot openfile</text>
<text x="214.8" y="155.9">D:\eSpark-Consultants\eSpark-Hardware\Altium</text>
<text x="214.8" y="158.3">Template\espark-consulting-group-800x300.jpg.</text>
<text x="214.8" y="160.7">File does not exist.</text>
<text x="3.7" y="176.5">D</text>
<text x="273.5" y="176.5">D</text>
<text x="35.6" y="196.8">1</text>
<text x="104" y="196.8">2</text>
<text x="172.8" y="196.8">3</text>
<text x="241.3" y="196.8">4</text>
</g>
<g font-size="2.2" fill="#000080">
<text x="130.7" y="40.2">J4</text>
<text x="153.7" y="76.2">R29</text>
<text x="159.6" y="76.2">47K</text>
<text x="140.5" y="83.3">L4</text>
<text x="151.3" y="83.3">10uH</text>
<text x="153.7" y="78.6">R30</text>
<text x="158.4" y="83.3">C43</text>
<text x="159.6" y="78.6">47K</text>
<text x="166.8" y="83.3">10uF</text>
<text x="191.9" y="78.6">R31</text>
<text x="122.6" y="90.5">HD-A-05H9191N</text>
<text x="142.9" y="94.1">L5</text>
<text x="153.7" y="94.1">10uH</text>
<text x="190.7" y="94.1">R33</text>
<text x="199" y="94.1">1K</text>
<text x="161.5" y="98.6">R32</text>
<text x="161.5" y="101">1K</text>
<text x="101.1" y="112">D3</text>
<text x="174" y="112">D2</text>
<text x="101.1" y="128.7">AZ1045-04F</text>
<text x="174" y="128.7">AZ1045-04F</text>
</g>
<g font-size="2.2" fill="#800000">
<text x="141.7" y="42.8">HDMID2_P</text>
<text x="141.7" y="47.5">HDMID2_N</text>
<text x="123.9" y="52.4">GND</text>
<text x="141.7" y="50">HDMID1_P</text>
<text x="141.7" y="54.7">HDMID1_N</text>
<text x="141.7" y="57.1">HDMID0_P</text>
<text x="141.7" y="61.9">HDMID0_N</text>
<text x="141.7" y="64.3">HDMIC_P</text>
<text x="141.7" y="69.1">HDMIC_N</text>
<text x="141.7" y="71.4">CEC</text>
<text x="159.2" y="70.3">VDD_HDMI_5V</text>
<text x="139.3" y="76.2">R_DDC_SCL</text>
<text x="181.9" y="73.8">VDD_HDMI_5V</text>
<text x="203.4" y="73.8">VBUS</text>
<text x="139.3" y="78.6">R_DDC_SDA</text>
<text x="148.4" y="88.2">VDD_HDMI_5V</text>
<text x="181.9" y="87">VDD_HDMI_5V</text>
<text x="113.1" y="92.9">GND</text>
<text x="162" y="94.1">HPDO</text>
<text x="172.9" y="91.7">GND</text>
<text x="203.8" y="94.1">HPDI</text>
<text x="153.3" y="108.4">VDD_HDMI_5V</text>
<text x="85.6" y="114.4">HDMIC_N</text>
<text x="85.6" y="116.8">HDMIC_P</text>
<text x="132.1" y="114.4">HDMIC_N</text>
<text x="132.1" y="116.8">HDMIC_P</text>
<text x="158.2" y="114.4">HDMID1_N</text>
<text x="158.4" y="116.8">HDMID1_P</text>
<text x="204.8" y="114.4">HDMID1_N</text>
<text x="205" y="116.8">HDMID1_P</text>
<text x="85.3" y="121.5">HDMID0_N</text>
<text x="85.6" y="124">HDMID0_P</text>
<text x="132.1" y="121.5">HDMID0_N</text>
<text x="132.4" y="124">HDMID0_P</text>
<text x="148.2" y="120.3">GND</text>
<text x="158.4" y="124">HDMID2_P</text>
<text x="158.4" y="121.5">HDMID2_N</text>
<text x="205" y="124">HDMID2_P</text>
<text x="205" y="121.5">HDMID2_N</text>
<text x="221" y="120.3">GND</text>
<text x="95.1" y="147.8">HDMID2_N</text>
<text x="108.3" y="146.6">HDMID2_N</text>
<text x="108.3" y="149">HDMID2_P</text>
<text x="167.8" y="146.6">VBUS</text>
<text x="184.9" y="146.6">VBUS</text>
<text x="95.1" y="155">HDMID1_P</text>
<text x="95.1" y="152.6">HDMID1_N</text>
<text x="95.1" y="150.2">HDMID2_P</text>
<text x="108.3" y="153.8">HDMID1_P</text>
<text x="108.3" y="151.4">HDMID1_N</text>
<text x="166.4" y="150.2">GND</text>
<text x="185.4" y="150.2">GND</text>
<text x="95.1" y="159.8">HDMID0_P</text>
<text x="95.1" y="157.3">HDMID0_N</text>
<text x="108.3" y="156.1">HDMID0_N</text>
<text x="108.3" y="158.6">HDMID0_P</text>
<text x="108.3" y="161">HDMIC_N</text>
<text x="95.1" y="162.1">HDMIC_N</text>
<text x="95.1" y="164.5">HDMIC_P</text>
<text x="107.1" y="166.9">CEC</text>
<text x="108.3" y="163.3">HDMIC_P</text>
<text x="95.1" y="168.1">CEC</text>
<text x="95.1" y="170.5">HPDO</text>
<text x="95.1" y="172.9">HPDI</text>
<text x="107.1" y="169.3">HPDO</text>
<text x="107.1" y="171.7">HPDI</text>
<text x="95.1" y="178.9">R_DDC_SDA</text>
<text x="95.1" y="176.5">R_DDC_SCL</text>
<text x="109.5" y="175.2">R_DDC_SCL</text>
<text x="109.5" y="177.7">R_DDC_SDA</text>
</g>
<g font-size="2.2" fill="#f00">
<text x="195.4" y="82.2">DNP</text>
<text x="189.5" y="97.7">INDATASHEET:</text>
<text x="189.5" y="100.1">HPDI is pull down with 100k</text>
</g>
<g font-size="1.7">
<text x="128.2" y="45.3">S2</text>
<text x="128.3" y="42.9">S1</text>
<text x="136.7" y="45.3">2</text>
<text x="136.7" y="47.6">3</text>
<text x="136.7" y="42.9">1</text>
<text x="136.7" y="50.1">4</text>
<text x="136.7" y="52.4">5</text>
<text x="136.7" y="54.8">6</text>
<text x="136.7" y="57.2">7</text>
<text x="136.7" y="59.6">8</text>
<text x="136.7" y="62">9</text>
<text x="136.7" y="64.3">10</text>
<text x="136.7" y="66.7">11</text>
<text x="136.7" y="69.2">12</text>
<text x="136.7" y="71.5">13</text>
<text x="136.7" y="73.9">14</text>
<text x="136.7" y="76.3">15</text>
<text x="128.3" y="83.4">S3</text>
<text x="136.7" y="78.7">16</text>
<text x="136.7" y="81.1">17</text>
<text x="136.7" y="83.4">18</text>
<text x="128.2" y="85.9">S4</text>
<text x="136.7" y="85.9">19</text>
</g>
</svg>
